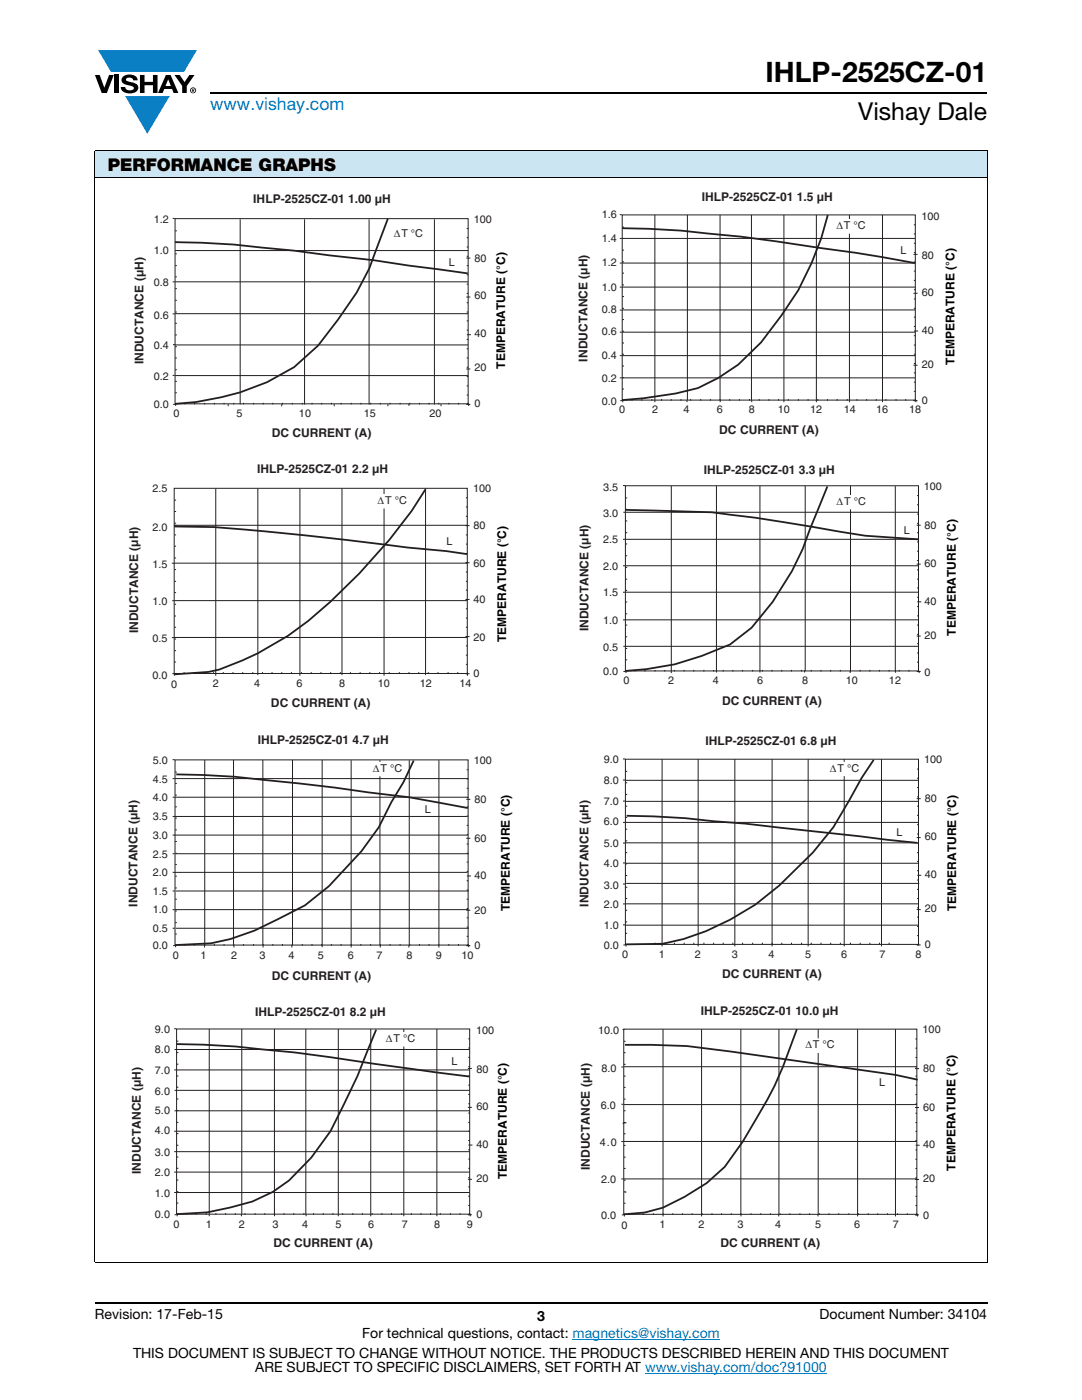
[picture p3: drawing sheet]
<svg xmlns="http://www.w3.org/2000/svg" width="216mm" height="279mm" viewBox="0 0 216 279" stroke-linecap="round" stroke-linejoin="round" font-family="sans-serif">
<g fill="#0a7fc3">
<path d="M19.6 10h19.7l-2.6 4.3h-1.1h-13.5z"/>
<path d="M25 19.2h8.9l-4.5 7.5z"/>
</g>
<g fill="#000">
<path d="M18.9 15h1l.9 2.5 1-2.5h.9l-1.4 3.6h-1zM22.9 15h.9v3.6h-.9zM24.6 15.3a2.1 2.1 0 0 1 2.8 .3l.1 .4h-.9a.79 .79 0 0 0-.7-.5 .79 .79 0 0 0-.8 .4l.3 .3 1 .2a1.08 1.08 0 0 1 1.2 1 1.08 1.08 0 0 1-1.1 1.2 1.73 1.73 0 0 1-2.4-1.2h.9a.96 .96 0 0 0 .8 .6 .96 .96 0 0 0 .9-.4 1.31 1.31 0 0 0-1.2-.6 1.03 1.03 0 0 1-1.1-.6 1.03 1.03 0 0 1 .2-1.1zM27.9 15h.9v1.3h1.7v-1.3h.9v3.6h-.9v-1.6h-1.7v1.6h-.9zM34.8 15h1.1l.9 1.4 1-1.4h1l-1.5 2.2v1.4h-.9v-1.4z"/>
<path d="M33.6 15.9l.5 1.3h-1.1zM33.1 15l-1.6 3.6h1l.3-.8h1.5l.3 .8h1l-1.6-3.6z"/>
<path d="M38.4 17.8h.2v.2h-.2zM38.3 17.7v.7h.1v-.3l.4 .3-.2-.3 .2-.2-.1-.2z"/>
<path d="M38.1 18a.46 .46 0 0 1 .9 0 .46 .46 0 0 1-.9 0zM37.9 18a.6 .6 0 0 0 1.2 0 .6 .6 0 0 0-1.2 0z"/>
</g>
<path d="M42 18.6h155M18.9 260h178.1" fill="none" stroke="#000" stroke-width=".36"/>
<path d="M114.3 267.3h29.3M128.7 274h36.3" fill="none" stroke="#007ec4" stroke-width=".2"/>
<path d="M18.9 30h178.1v5.5h-178.1z" fill="#cce5f3"/>
<path d="M18.9 30h178.1M18.9 35.5h178.1M18.9 30.1v221.7M197 30.1v221.7M18.9 251.9h178.1" fill="none" stroke="#000" stroke-width=".2"/>
<g fill="#fff">
<path d="M26.6 38.5h74.7v49.3h-74.7z"/>
<path d="M34.9 43.6h58.5v37h-58.5z"/>
</g>
<g fill="none" stroke="#231f20" stroke-width=".2">
<path d="M34.5 43.6h.4M34.5 56.2h.4M34.9 43.6h58.5v37h-58.5zM34.9 50h58.5M34.9 56.2h58.5M35 53h.3M35 46.1h.3M35 48.3h.3M35 50.7h.3M35 55.3h.3M35 57.6h.3M35 59.9h.3"/>
<path d="M47.9 43.8v36.9M60.8 43.8v36.9M73.6 43.8v36.9M86.7 43.8v36.9M93.1 51.5h.8M93.1 59.3h.8M93.1 45.6h.3M93.1 47.4h.3M93.1 49.3h.3M93.1 51.2h.3M93.1 53h.3M93.1 54.8h.3"/>
<path d="M93.1 56.7h.3M93.1 58.6h.3M34.5 62.6h.4M34.5 74.9h.4M34.5 68.8h.4M34.9 68.8h58.5M34.9 62.6h58.5M34.9 75h58.5M35 62.3h.3M35 71.4h.3M35 64.5h.3M35 66.8h.3"/>
<path d="M35 69.2h.3M35 73.8h.3M35 76.1h.3M35 78.4h.3M93.1 73.6h.8M93.1 60.4h.3M93.1 62.3h.3M93.1 64h.3M93.1 65.9h.3M93.1 67.7h.3M93.1 69.6h.3M93.1 71.4h.3"/>
<path d="M93.1 73.3h.3M93.1 75.2h.3M93.1 77h.3M93.1 78.8h.3M93.2 66.8h.8M34.5 80.7h.5M35 80.6v.4M36.9 80.4v.3M38.8 80.4v.3M40.8 80.4v.3M42.8 80.4v.3M44.7 80.4v.3"/>
<path d="M45.5 80.7v.4M46.6 80.4v.3M48.6 80.4v.3M50.6 80.4v.3M52.5 80.4v.3M54.4 80.4v.3M56.2 80.7v.4M56.4 80.4v.3M58.3 80.4v.3M60.3 80.4v.3M62.3 80.4v.3M64.2 80.4v.3"/>
<path d="M66.1 80.4v.3M66.7 80.7v.4M68.1 80.4v.3M70.1 80.4v.3M72 80.4v.3M74 80.4v.3M75.9 80.4v.3M77.4 80.7v.4M77.8 80.4v.3M79.8 80.4v.3M81.6 80.6v.4M81.8 80.4v.3"/>
<path d="M83.7 80.4v.3M85.6 80.4v.3M87.6 80.4v.3M88 80.7v.4M89.6 80.4v.3M91.5 80.4v.3M93.1 80.7h.8M93.4 80.4v.3M93.5 80.6v.4"/>
</g>
<path d="M34.9 48.3l5.4 .1 6.4 .4 11.9 1.2 15.9 1.9 18.8 2.7M77.4 43.7l-3.7 9.9-2.5 4.8-3.8 5.4-3.9 5.2-4.8 4.3a47.9 47.9 0 0 1-23.8 7.3" fill="none" stroke="#231f20" stroke-width=".36"/>
<path d="M77.8 45.5h6.3v2.6h-6.3z" fill="#fff"/>
<path d="M77.8 45.5h6.3v2.6h-6.3z" fill="none" stroke="#fff" stroke-width=".24"/>
<g fill="#fff">
<path d="M115.2 38.1h75.8v49.1h-75.8z"/>
<path d="M124.2 42.9h58.4v36.9h-58.4z"/>
</g>
<g fill="none" stroke="#231f20" stroke-width=".2">
<path d="M123.7 52.5h.4M123.7 42.8h.4M123.7 47.6h.4M123.7 57.3h.4M124.2 57.3h58.4M124.2 42.9h58.4v36.9h-58.4zM124.2 47.6h58.4M124.2 52.5h58.4M124.2 52.3h.3M124.2 45.3h.3M124.2 49.9h.3M124.2 54.5h.3"/>
<path d="M124.2 56.9h.3M124.2 59.2h.3M130.7 42.9v37.4M137.2 42.9v36.9M143.7 42.9v37.1M149.9 42.9v36.9M156.4 42.9v37.4M162.9 42.9v37.4M169.5 42.9v37.4M176.1 42.9v37.4M182.3 50.8h.8M182.3 58.5h.8"/>
<path d="M182.4 44.9h.3M182.4 46.7h.3M182.4 48.5h.3M182.4 50.4h.3M182.4 52.3h.3M182.4 54.1h.3M182.4 56h.3M182.4 57.8h.3M182.4 59.7h.3M123.7 71h.4M123.7 66.3h.4M123.7 61.9h.4"/>
<path d="M123.7 75.4h.4M123.8 80h.4M124.2 66.3h58.4M124.2 75.4h58.4M124.2 71h58.4M124.2 61.9h58.4M124.2 61.5h.3M124.2 70.7h.3M124.2 63.8h.3M124.2 66.1h.3M124.2 68.4h.3M124.2 73h.3"/>
<path d="M124.2 75.4h.3M124.2 77.6h.3M124.3 79.9v.4M126.1 79.6v.4M128.1 79.6v.4M130.1 79.6v.4M132 79.6v.4M133.9 79.6v.4M135.9 79.6v.4M137.1 79.8v.5M137.8 79.6v.4M139.8 79.6v.4"/>
<path d="M141.8 79.6v.4M143.7 79.8v.5M145.6 79.6v.4M147.5 79.6v.4M149.6 79.6v.4M150 79.8v.5M151.5 79.6v.4M153.4 79.6v.4M155.4 79.6v.4M157.3 79.6v.4M159.3 79.6v.4M161.2 79.6v.4"/>
<path d="M163.2 79.6v.4M165.1 79.6v.4M167 79.6v.4M169.1 79.6v.4M171 79.6v.4M172.9 79.6v.4M174.8 79.6v.4M176.8 79.6v.4M178.8 79.6v.4M180.7 79.6v.4M182.3 72.9h.8M182.3 80h.8"/>
<path d="M182.4 61.5h.3M182.4 63.3h.3M182.4 65.1h.3M182.4 67h.3M182.4 68.9h.3M182.4 70.7h.3M182.4 72.6h.3M182.4 74.4h.3M182.4 76.3h.3M182.4 78.1h.3M182.4 66.1h.8M182.7 79.6v.4"/>
<path d="M182.8 79.9v.4"/>
</g>
<path d="M124.2 45.5l5.4 .2 6.3 .3a340.1 340.1 0 0 1 27.8 3.5l7.1 1 11.8 2M165.2 42.9a56.6 56.6 0 0 1-9.3 20l-4 5.4-4.6 4.5-4 2.6-4 2-4.5 1.1-6.4 1-4.2 .3" fill="none" stroke="#231f20" stroke-width=".36"/>
<path d="M166.1 43.9h6.3v2.6h-6.3z" fill="#fff"/>
<path d="M166.1 43.9h6.3v2.6h-6.3z" fill="none" stroke="#fff" stroke-width=".24"/>
<g fill="#fff">
<path d="M25.5 92.3h76v49.3h-76z"/>
<path d="M34.8 97.5h58.4v36.9h-58.4z"/>
</g>
<g fill="none" stroke="#231f20" stroke-width=".2">
<path d="M34.8 97.5h58.4v36.9h-58.4zM34.8 99.8h.3M43.1 97.5l-.1 37.4M51.4 97.5v37.2M59.8 97.5v37.4M68.2 97.4v37.3M76.6 97.6v37.2M84.9 97.5v37.2M93 99.3h.3M34.3 112.4h.5M34.8 104.8h.4M34.8 104.8h58.5"/>
<path d="M34.8 112.4h58.5M34.8 106.8h.3M34.8 116h.3M34.8 102.1h.3M34.8 104.4h.3M34.8 109h.3M34.8 111.3h.3M34.8 113.7h.3M34.8 118.3h.3M92.9 104.9h.8M92.9 112.3h.8M92.9 119.6h.8"/>
<path d="M93 101.2h.3M93 103h.3M93 106.8h.3M93 108.6h.3M93 110.4h.3M93 114.2h.3M93 116h.3M93 117.8h.3M93.3 119.9h-58.9M34.4 134.4h.4v.5M34.7 127.2h58.5M34.8 127.2l-.5 .1"/>
<path d="M34.8 125.2h.3M34.8 120.6h.3M34.8 122.9h.3M34.8 127.5h.3M34.8 129.9h.3M34.8 132.1h.3M36.7 134.1v.3M38.7 134.1v.3M40.7 134.1v.3M42.6 134.1v.3M44.6 134.1v.3M46.5 134.1v.3"/>
<path d="M48.4 134.1v.3M50.4 134.1v.3M52.4 134.1v.3M54.3 134.1v.3M56.2 134.1v.3M58.2 134.1v.3M60.2 134.1v.3M62.1 134.1v.3M64 134.1v.3M66 134.1v.3M67.9 134.1v.3M69.9 134.1v.3"/>
<path d="M71.9 134.1v.3M73.8 134.1v.3M75.7 134.1v.3M77.7 134.1v.3M79.7 134.1v.3M81.6 134.1v.3M83.6 134.1v.3M85.5 134.1v.3M87.4 134.1v.3M89.4 134.1v.3M91.3 134.1v.3M92.9 127h.8"/>
<path d="M92.9 134.4h.8M93 121.5h.3M93 123.4h.3M93 125.2h.3M93 128.9h.3M93 130.8h.3M93 132.6h.3M93.3 134.1v.8"/>
</g>
<path d="M84.9 97.6a107 107 0 0 1-23.4 26.3 59.1 59.1 0 0 1-17.7 9.7l-2.2 .5-6.8 .5M34.8 105.1a190 190 0 0 1 17.5 .9l14.5 1.5 14.5 1.8 7.8 .7 4.1 .6" fill="none" stroke="#231f20" stroke-width=".36"/>
<path d="M74.6 98.7h6.3v2.7h-6.3z" fill="#fff"/>
<path d="M74.6 98.7h6.3v2.7h-6.3z" fill="none" stroke="#fff" stroke-width=".24"/>
<g fill="#fff">
<path d="M115.4 92.4h75.9v48.8h-75.9z"/>
<path d="M124.8 96.9h58.5v37h-58.5z"/>
</g>
<g fill="none" stroke="#231f20" stroke-width=".2">
<path d="M124.3 96.9h.4M124.8 96.9h58.5v37h-58.5zM124.8 99.4h.4M133.9 97v37.3M143 97v37.2M151.6 97v37.2M160.7 97v36.9M169.7 97v37M178.6 97v37M183 98.9h.3M124.3 118.2h.4M124.3 107.6h.4"/>
<path d="M124.3 112.9h.4M124.8 107.6h58.5M124.8 118.2h58.5M124.8 112.9h58.5M124.8 106.3h.4M124.8 115.6h.4M124.8 101.6h.4M124.8 104h.4M124.8 108.6h.4M124.8 110.9h.4M124.8 113.2h.4M124.8 117.8h.4"/>
<path d="M182.9 104.8h.8M182.9 112.6h.8M183 100.7h.3M183 102.6h.3M183 104.5h.3M183 106.3h.3M183 108.1h.3M183 110h.3M183 111.9h.3M183 113.7h.3M183 115.6h.3M183 117.3h.3"/>
<path d="M183 119.2h.3M183.3 102.2h-58.9M124.3 123.7h.4M124.4 129h58.9M124.4 134h.4M124.8 123.7h58.5M124.8 124.7h.4M124.8 120.1h.4M124.8 122.5h.4M124.8 127.1h.4M124.8 129.4h.4M124.8 131.7h.4"/>
<path d="M124.9 133.9v.4M126.8 133.7v.3M128.7 133.7v.3M130.7 133.7v.3M132.6 133.7v.3M134.6 133.7v.3M136.5 133.7v.3M138.4 133.7v.3M140.5 133.7v.3M142.4 133.7v.3M144.3 133.7v.3M146.2 133.7v.3"/>
<path d="M148.2 133.7v.3M150.2 133.7v.3M152.1 133.7v.3M154.1 133.7v.3M156 133.7v.3M157.9 133.7v.3M159.9 133.7v.3M160.6 133.8v.4M161.9 133.7v.3M163.8 133.7v.3M165.7 133.7v.3M167.7 133.7v.3"/>
<path d="M169.7 133.9v.4M171.6 133.7v.3M173.6 133.7v.3M175.5 133.7v.3M177.4 133.7v.3M178.7 133.9v.4M179.4 133.7v.3M181.4 133.7v.3M182.9 126.9h.8M182.9 134h.8M183 121.1h.3M183 122.9h.3"/>
<path d="M183 124.7h.3M183 126.6h.3M183 128.5h.3M183 130.3h.3M183 132.2h.3M183 120.1h.8M183.3 133.7v.3M183.4 133.9v.4"/>
</g>
<path d="M165.1 97.1l-3.5 8.5a53.7 53.7 0 0 1-11.6 19.7l-4.3 3.3a51.4 51.4 0 0 1-20.9 5.3M124.8 101.8l17.3 .4a556.2 556.2 0 0 1 30.5 4.7l10.6 .7" fill="none" stroke="#231f20" stroke-width=".36"/>
<path d="M166.1 98.9h6.4v2.6h-6.4z" fill="#fff"/>
<path d="M166.1 98.9h6.4v2.6h-6.4z" fill="none" stroke="#fff" stroke-width=".24"/>
<g fill="#fff">
<path d="M25.4 146.5h76.9v49.6h-76.9z"/>
<path d="M34.9 151.7h58.5v36.9h-58.5z"/>
</g>
<g fill="none" stroke="#231f20" stroke-width=".2">
<path d="M34.4 151.6h.5M34.4 159.1h.5M34.4 155.4h.5M34.9 151.7h58.5v36.9h-58.5zM34.9 155.4h58.5M34.9 159.1h58.5M34.9 154.1h.4M34.9 156.4h.4M34.9 158.7h.4M40.9 151.7l-.1 37M46.6 151.7v36.9M52.4 151.7v36.9"/>
<path d="M58.4 151.7v36.9M64.3 151.7v37.3M70.1 151.7v37.4M75.8 151.7v37M81.7 151.7v37M87.6 151.7v37.4M93 159.5h.8M93.1 153.6h.3M93.1 155.5h.3M93.1 157.3h.3M93.1 159.2h.3M34.4 170.4h.5"/>
<path d="M34.4 174.1h58.9M34.4 177.8h.5M34.9 161h.4M34.9 170.3h.4M34.9 179.5h.4M34.9 163.3h.4M34.9 165.6h.4M34.9 167.9h.4M34.9 172.5h.4M34.9 174.9h.4M34.9 177.2h.4M35 170.4h58.5"/>
<path d="M35.1 177.8h58.5M93 167.3h.8M93.1 161h.3M93.1 162.9h.3M93.1 164.7h.3M93.1 166.6h.3M93.1 168.4h.3M93.1 170.3h.3M93.1 172h.3M93.1 173.9h.3M93.1 175.8h.3M93.1 177.6h.3"/>
<path d="M93.1 179.5h.3M93.2 174.8h.8M93.3 162.9h-58.9M93.3 166.7h-58.9M34.4 181.5h.5M34.4 185.3h.5M34.5 188.7h.4M34.9 181.5h58.5M34.9 181.8h.4M34.9 184.1h.4M34.9 186.4h.4M35 188.6v.4"/>
<path d="M35.1 185.3h58.5M36.9 188.4v.3M38.8 188.4v.3M40.8 188.7v.4M42.8 188.4v.3M44.7 188.4v.3M46.6 188.4v.3M46.7 188.7v.4M48.6 188.4v.3M50.6 188.4v.3M52.5 188.7v.4M52.5 188.4v.3"/>
<path d="M54.4 188.4v.3M56.4 188.4v.3M58.2 188.7v.4M58.3 188.4v.3M60.3 188.4v.3M62.3 188.4v.3M64.2 188.4v.3M66.1 188.4v.3M68.1 188.4v.3M72 188.4v.3M73.9 188.4v.3M75.9 188.4v.7"/>
<path d="M77.8 188.4v.3M79.8 188.4v.3M81.6 188.7v.4M81.8 188.4v.3M83.7 188.4v.3M85.6 188.4v.3M87.5 188.4v.3M89.6 188.4v.3M91.5 188.4v.3M93 181.7h.8M93 188.7h.8M93.1 181.3h.3"/>
<path d="M93.1 183.2h.3M93.1 185h.3M93.1 186.9h.3M93.4 188.4v.3M93.5 188.6v.4"/>
</g>
<path d="M35.2 154.5l5.4 .2 6.3 .3a531.9 531.9 0 0 1 26.6 3.1l8.1 1 11.7 2.2M82.5 151.8l-2 4.3-2.4 4-2.5 5-3.5 4.8-6.5 7-4.8 3.8-10 5-4.8 1.7-3.9 .9-7.2 .3" fill="none" stroke="#231f20" stroke-width=".36"/>
<path d="M73.6 152.2h6.3v2.6h-6.3z" fill="#fff"/>
<path d="M73.6 152.2h6.3v2.6h-6.3z" fill="none" stroke="#fff" stroke-width=".24"/>
<g fill="#fff">
<path d="M115.4 146.6h75.9v49.1h-75.9z"/>
<path d="M124.8 151.5h58.5v37h-58.5z"/>
</g>
<g fill="none" stroke="#231f20" stroke-width=".2">
<path d="M124.3 155.7h.4M124.3 151.5h.4M124.3 159.9h.4M124.8 155.7h58.5M124.8 159.9h58.5M124.8 151.5h58.5v37h-58.5zM124.8 153.9h.4M124.8 156.2h.4M124.8 158.5h.4M132.1 151.5v37.4M139.3 151.5v37.4M146.6 151.5v37.4"/>
<path d="M154.1 151.5v37.4M161.3 151.5v37.4M168.5 151.5v37.4M175.9 151.5v37.4M182.9 159.4h.8M183 153.5h.3M183 155.3h.3M183 157.2h.3M183 159h.3M124.3 164.1h.4M124.3 168.2h.4M124.3 172.2h.4"/>
<path d="M124.3 176.4h.4M124.8 164.1h58.5M124.8 168.2h58.5M124.8 160.9h.4M124.8 170.2h.4M124.8 179.3h.4M124.8 163.1h.4M124.8 165.5h.4M124.8 167.8h.4M124.8 172.4h.4M124.8 174.7h.4M124.8 177.1h.4"/>
<path d="M124.9 172.3h58.5M124.9 176.3h58.5M182.9 167.2h.8M183 160.9h.3M183 162.7h.3M183 164.6h.3M183 166.4h.3M183 168.3h.3M183 170.2h.3M183 171.9h.3M183 173.8h.3M183 175.6h.3"/>
<path d="M183 177.5h.3M183 179.3h.3M183 174.7h.8M124.3 180.4h.4M124.3 184.6h.4M124.4 188.6h.4M124.8 181.7h.4M124.8 184h.4M124.8 186.3h.4M124.8 180.4h58.5M124.8 184.6h58.5M124.9 188.5v.4"/>
<path d="M130.7 188.1v.3M132.6 188.1v.3M134.6 188.1v.3M136.5 188.1v.3M138.4 188.1v.3M140.5 188.1v.3M142.4 188.1v.3M144.3 188.1v.3M146.2 188.1v.3M148.2 188.1v.3M150.2 188.1v.3M152.1 188.1v.3"/>
<path d="M156 188.1v.3M157.9 188.1v.3M159.9 188.1v.3M161.9 188.1v.3M163.8 188.1v.3M165.8 188.1v.3M167.7 188.1v.3M169.7 188.1v.3M171.6 188.1v.3M173.6 188.1v.3M175.5 188.1v.3M177.4 188.1v.3"/>
<path d="M182.9 181.5h.8M182.9 188.6h.8M183 181.2h.3M183 183h.3M183 184.9h.3M183 186.7h.3M183.3 188.3v.3h-.3"/>
</g>
<path d="M174.3 151.7l-2.4 3.5-5.6 9.9-4.1 5-6.7 6.6a49.8 49.8 0 0 1-23.3 11.7l-7.4 .1M125 162.8l5.4 .1 6.4 .4 11.9 1.1 34.3 3.8" fill="none" stroke="#231f20" stroke-width=".36"/>
<path d="M164.8 152.2h6.3v2.6h-6.3z" fill="#fff"/>
<path d="M164.8 152.2h6.3v2.6h-6.3z" fill="none" stroke="#fff" stroke-width=".24"/>
<g fill="#fff">
<path d="M26.1 200.6h75.6v48.8h-75.6z"/>
<path d="M35.2 205.4h58.5v36.9h-58.5z"/>
</g>
<g fill="none" stroke="#231f20" stroke-width=".2">
<path d="M34.8 213.5h.4M34.8 205.3h.4M34.8 209.4h58.9M35.2 205.4h58.5v36.9h-58.5zM35.2 213.5h58.5M35.3 214.7h.3M35.3 207.8h.3M35.3 210.1h.3M35.3 212.4h.3M35.3 217h.3M35.3 219.3h.3M41.8 205.4v37.3"/>
<path d="M48.2 205.4v36.9M54.8 205.4v37.3M61 205.4v36.9M67.5 205.4v37.3M74 205.4v37.3M80.6 205.4v37.3M87.2 205.4v37.3M93.4 213.2h.8M93.4 207.3h.3M93.4 209.2h.3M93.4 211h.3M93.4 212.9h.3"/>
<path d="M93.4 214.7h.3M93.4 216.6h.3M93.4 218.4h.3M93.7 217.6h-58.9M34.8 238h.4M34.8 229.8h.4M34.8 225.8h.4M34.8 233.9h.4M35.2 238h58.5M35.2 225.8h58.5M35.2 233.9h58.5M35.2 229.8h58.5"/>
<path d="M35.3 224h.3M35.3 233.2h.3M35.3 221.6h.3M35.3 226.2h.3M35.3 228.6h.3M35.3 230.9h.3M35.3 235.5h.3M35.3 237.8h.3M93.4 221h.8M93.4 235.4h.8M93.4 220.3h.3M93.4 222.1h.3"/>
<path d="M93.4 224h.3M93.4 225.8h.3M93.4 227.6h.3M93.4 229.5h.3M93.4 231.3h.3M93.4 233.2h.3M93.4 235h.3M93.4 236.9h.3M93.4 238.7h.3M93.5 228.5h.8M93.7 221.7h-58.9M34.8 242.4h.5"/>
<path d="M35.3 240.1h.3M35.4 242.3v.4M37.2 242.1v.3M39.1 242.1v.3M41.1 242.1v.3M43.1 242.1v.3M45 242.1v.3M47 242.1v.3M48.2 242.3v.4M48.9 242.1v.3M50.9 242.1v.3M52.8 242.1v.3"/>
<path d="M54.7 242.1v.3M56.7 242.1v.3M58.6 242.1v.3M60.6 242.1v.3M61.1 242.3v.4M62.6 242.1v.3M64.5 242.1v.3M66.4 242.1v.3M68.4 242.1v.3M70.4 242.1v.3M72.3 242.1v.3M74.3 242.1v.3"/>
<path d="M76.2 242.1v.3M78.1 242.1v.3M80.1 242.1v.3M82.1 242.1v.3M84 242.1v.3M85.9 242.1v.3M87.9 242.1v.3M89.9 242.1v.3M91.8 242.1v.3M93.4 242.4h.8M93.4 240.6h.3M93.7 242.1v.3"/>
<path d="M93.8 242.3v.4"/>
</g>
<path d="M35.2 208.4l5.4 .1 6.4 .3a340.1 340.1 0 0 1 27.8 3.5l18.9 2.5M75.1 205.5l-3.8 9.2-5.4 11.1-3.8 5.2-4.4 4.6-3.3 2.3-4.1 1.9-4.4 1.2-4.5 1-6.2 .3" fill="none" stroke="#231f20" stroke-width=".36"/>
<path d="M76.2 206.1h6.3v2.6h-6.3z" fill="#fff"/>
<path d="M76.2 206.1h6.3v2.6h-6.3z" fill="none" stroke="#fff" stroke-width=".24"/>
<g fill="#fff">
<path d="M115.7 200.5h75.5v48.9h-75.5z"/>
<path d="M124.5 205.4h58.4v36.9h-58.4z"/>
</g>
<g fill="none" stroke="#231f20" stroke-width=".2">
<path d="M124 212.9h.4M124.2 205.5h.4M124.5 212.9h58.5M124.5 205.4h58.4v36.9h-58.4zM124.5 214.8h.3M124.5 207.8h.3M124.5 210.1h.3M124.5 212.4h.3M124.5 217h.3M124.5 219.4h.3M132.3 205.4v37.4M140 205.4v37.4"/>
<path d="M147.8 205.4v36.9M155.4 205.4v36.9M163.3 205.4v36.9M171.1 205.4v37.3M178.7 205.4v37.4M182.6 213.3h.8M182.7 207.4h.3M182.7 209.2h.3M182.7 211h.3M182.7 214.8h.3M182.7 216.6h.3M182.7 218.5h.3"/>
<path d="M124 235.3h.4M124 227.8h.4M124 220.4h.4M124.2 224.2h.4M124.5 235.3h58.4M124.5 227.8h58.4M124.5 220.4h58.4M124.5 228.6h.3M124.5 224h.3M124.5 233.2h.3M124.5 221.7h.3M124.5 226.3h.3"/>
<path d="M124.5 230.9h.3M124.5 235.5h.3M124.5 237.9h.3M124.7 224.1h.3M124.7 237.9h.3M182.6 221h.8M182.6 235.4h.8M182.7 220.3h.3M182.7 222.2h.3M182.7 224h.3M182.7 225.8h.3M182.7 227.6h.3"/>
<path d="M182.7 229.5h.3M182.7 231.4h.3M182.7 233.2h.3M182.7 235h.3M182.7 236.9h.3M182.7 238.8h.3M182.7 228.6h.8M124.1 242.5h.4M124.5 240.1h.3M124.6 242.4v.4M126.4 242.1v.4M128.4 242.1v.4"/>
<path d="M130.4 242.1v.4M134.2 242.1v.4M136.2 242.1v.4M138.1 242.1v.4M140.1 242.1v.4M142.1 242.1v.4M144 242.1v.4M145.9 242.1v.4M147.8 242.1l.1 .7M149.9 242.1v.4M151.8 242.1v.4M153.7 242.1v.4"/>
<path d="M155.4 242.3v.5M155.7 242.1v.4M157.6 242.1v.4M159.6 242.1v.4M161.5 242.1v.4M163.2 242.3v.5M163.5 242.1v.4M165.4 242.1v.4M167.4 242.1v.4M169.4 242.1v.4M171.3 242.1v.4M173.2 242.1v.4"/>
<path d="M175.2 242.1v.4M177.1 242.1v.4M179.1 242.1v.4M181 242.1v.4M182.6 242.5h.8M182.7 240.6h.3M183 242.1v.4M183.1 242.4v.4"/>
</g>
<path d="M124.7 208.5h5.3l7.1 .3 8.6 1 33 4.7 4.4 1M159 205.4a74 74 0 0 1-8 17.8l-2.8 4.6-3.6 5.1-3.6 3.2-4.4 2.8-4.3 2.1-3.6 1-4.2 .3" fill="none" stroke="#231f20" stroke-width=".36"/>
<path d="M159.9 207.3h6.3v2.7h-6.3z" fill="#fff"/>
<path d="M159.9 207.3h6.3v2.7h-6.3z" fill="none" stroke="#fff" stroke-width=".24"/>
<text font-size="5.6" x="152.8" y="16.4">IHLP-2525CZ-01</text>
<text font-size="4.9" x="171.3" y="24">Vishay Dale</text>
<text font-size="3.5" fill="#007ec4" x="42" y="21.9">www.vishay.com</text>
<text font-size="3.5" x="21.5" y="34.1">PERFORMANCE GRAPHS</text>
<g font-size="2.8">
<text x="18.9" y="263.3">Revision: 17-Feb-15</text>
<text x="107.2" y="263.6">3</text>
<text x="163.6" y="263.3">Document Number: 34104</text>
<text x="72.3" y="267.1">For technical questions, contact: magnetics@vishay.com</text>
<text x="26.5" y="271">THIS DOCUMENT IS SUBJECT TO CHANGE WITHOUT NOTICE. THE PRODUCTS DESCRIBED HEREIN AND THIS DOCUMENT</text>
<text x="50.9" y="273.8">ARE SUBJECT TO SPECIFIC DISCLAIMERS, SET FORTH AT www.vishay.com/doc?91000</text>
</g>
<g font-size="2.4" fill="#231f20">
<text x="50.5" y="40.5">IHLP-2525CZ-01 1.00 µH</text>
<text x="140" y="40.2">IHLP-2525CZ-01 1.5 µH</text>
<text x="28.6" y="72.7" transform="rotate(-90 28.6 72.7)">INDUCTANCE (µH)</text>
<text x="117.3" y="72.1" transform="rotate(-90 117.3 72.1)">INDUCTANCE (µH)</text>
<text x="54.2" y="87.3">DC CURRENT (A)</text>
<text x="143.5" y="86.6">DC CURRENT (A)</text>
<text x="51.3" y="94.3">IHLP-2525CZ-01 2.2 µH</text>
<text x="140.4" y="94.5">IHLP-2525CZ-01 3.3 µH</text>
<text x="117.5" y="126" transform="rotate(-90 117.5 126)">INDUCTANCE (µH)</text>
<text x="27.6" y="126.4" transform="rotate(-90 27.6 126.4)">INDUCTANCE (µH)</text>
<text x="54.1" y="141.1">DC CURRENT (A)</text>
<text x="144.1" y="140.7">DC CURRENT (A)</text>
<text x="51.4" y="148.5">IHLP-2525CZ-01 4.7 µH</text>
<text x="140.8" y="148.6">IHLP-2525CZ-01 6.8 µH</text>
<text x="27.4" y="180.9" transform="rotate(-90 27.4 180.9)">INDUCTANCE (µH)</text>
<text x="117.5" y="180.9" transform="rotate(-90 117.5 180.9)">INDUCTANCE (µH)</text>
<text x="54.2" y="195.5">DC CURRENT (A)</text>
<text x="144.1" y="195.1">DC CURRENT (A)</text>
<text x="50.9" y="202.7">IHLP-2525CZ-01 8.2 µH</text>
<text x="139.8" y="202.6">IHLP-2525CZ-01 10.0 µH</text>
<text x="117.7" y="233.5" transform="rotate(-90 117.7 233.5)">INDUCTANCE (µH)</text>
<text x="28.1" y="234.3" transform="rotate(-90 28.1 234.3)">INDUCTANCE (µH)</text>
<text x="54.6" y="248.9">DC CURRENT (A)</text>
<text x="143.8" y="248.9">DC CURRENT (A)</text>
</g>
<g font-size="2.4">
<text x="100.8" y="73.6" transform="rotate(-90 100.8 73.6)">TEMPERATURE (°C)</text>
<text x="190.4" y="72.8" transform="rotate(-90 190.4 72.8)">TEMPERATURE (°C)</text>
<text x="101" y="128.1" transform="rotate(-90 101 128.1)">TEMPERATURE (°C)</text>
<text x="190.8" y="126.9" transform="rotate(-90 190.8 126.9)">TEMPERATURE (°C)</text>
<text x="101.8" y="181.8" transform="rotate(-90 101.8 181.8)">TEMPERATURE (°C)</text>
<text x="190.8" y="181.8" transform="rotate(-90 190.8 181.8)">TEMPERATURE (°C)</text>
<text x="190.7" y="233.7" transform="rotate(-90 190.7 233.7)">TEMPERATURE (°C)</text>
<text x="101.1" y="235.3" transform="rotate(-90 101.1 235.3)">TEMPERATURE (°C)</text>
</g>
<g font-size="2.2" fill="#231f20">
<text x="30.7" y="44.4">1.2</text>
<text x="78.6" y="47.3">ΔT °C</text>
<text x="94.6" y="44.5">100</text>
<text x="120.1" y="43.4">1.6</text>
<text x="166.9" y="45.8">ΔT °C</text>
<text x="183.9" y="43.9">100</text>
<text x="30.7" y="50.8">1.0</text>
<text x="89.5" y="53.2">L</text>
<text x="94.7" y="52.3">80</text>
<text x="120.1" y="53.1">1.2</text>
<text x="120.1" y="48.3">1.4</text>
<text x="179.7" y="50.7">L</text>
<text x="184" y="51.7">80</text>
<text x="30.7" y="57">0.8</text>
<text x="94.7" y="59.7">60</text>
<text x="120.1" y="58">1.0</text>
<text x="184" y="59.1">60</text>
<text x="30.7" y="63.6">0.6</text>
<text x="120.1" y="62.5">0.8</text>
<text x="30.7" y="69.7">0.4</text>
<text x="94.7" y="67.3">40</text>
<text x="120.1" y="71.6">0.4</text>
<text x="120.1" y="67">0.6</text>
<text x="184" y="66.7">40</text>
<text x="30.7" y="75.8">0.2</text>
<text x="94.7" y="74.1">20</text>
<text x="120.1" y="76.2">0.2</text>
<text x="184" y="73.5">20</text>
<text x="30.7" y="81.4">0.0</text>
<text x="34.6" y="83.2">0</text>
<text x="47.2" y="83.2">5</text>
<text x="59.7" y="83.2">10</text>
<text x="72.6" y="83.2">15</text>
<text x="85.7" y="83.2">20</text>
<text x="94.7" y="81.3">0</text>
<text x="120.1" y="80.8">0.0</text>
<text x="123.5" y="82.4">0</text>
<text x="130.1" y="82.4">2</text>
<text x="136.4" y="82.4">4</text>
<text x="143.1" y="82.4">6</text>
<text x="149.4" y="82.4">8</text>
<text x="155.2" y="82.4">10</text>
<text x="161.6" y="82.4">12</text>
<text x="168.3" y="82.4">14</text>
<text x="174.8" y="82.4">16</text>
<text x="181.4" y="82.4">18</text>
<text x="184" y="80.7">0</text>
<text x="30.5" y="98.2">2.5</text>
<text x="75.4" y="100.6">Δ</text>
<text x="76.8" y="100.6">T °C</text>
<text x="94.4" y="98.2">100</text>
<text x="120.4" y="97.9">3.5</text>
<text x="166.9" y="100.8">ΔT °C</text>
<text x="184.4" y="97.8">100</text>
<text x="30.4" y="105.9">2.0</text>
<text x="94.5" y="105.6">80</text>
<text x="120.4" y="103.1">3.0</text>
<text x="180.3" y="106.5">L</text>
<text x="184.5" y="105.5">80</text>
<text x="30.4" y="113.3">1.5</text>
<text x="89.1" y="108.8">L</text>
<text x="94.5" y="113.1">60</text>
<text x="120.4" y="108.4">2.5</text>
<text x="120.4" y="113.8">2.0</text>
<text x="184.5" y="113.2">60</text>
<text x="120.4" y="119">1.5</text>
<text x="30.4" y="120.8">1.0</text>
<text x="94.5" y="120.3">40</text>
<text x="120.4" y="124.4">1.0</text>
<text x="184.5" y="120.8">40</text>
<text x="30.4" y="128.2">0.5</text>
<text x="94.5" y="127.9">20</text>
<text x="120.4" y="130">0.5</text>
<text x="184.5" y="127.6">20</text>
<text x="30.4" y="135.4">0.0</text>
<text x="34.1" y="137.3">0</text>
<text x="42.5" y="137.1">2</text>
<text x="50.7" y="137.1">4</text>
<text x="59.2" y="137.1">6</text>
<text x="67.7" y="137.1">8</text>
<text x="75.4" y="137.1">10</text>
<text x="83.8" y="137.1">12</text>
<text x="91.7" y="137.1">14</text>
<text x="94.5" y="135.1">0</text>
<text x="120.4" y="134.8">0.0</text>
<text x="124.4" y="136.5">0</text>
<text x="133.3" y="136.5">2</text>
<text x="142.2" y="136.5">4</text>
<text x="151.1" y="136.5">6</text>
<text x="160.1" y="136.5">8</text>
<text x="168.8" y="136.5">10</text>
<text x="177.4" y="136.5">12</text>
<text x="184.5" y="134.8">0</text>
<text x="30.5" y="152.5">5.0</text>
<text x="74.4" y="154">Δ</text>
<text x="75.9" y="154">T °C</text>
<text x="94.6" y="152.6">100</text>
<text x="120.5" y="152.2">9.0</text>
<text x="165.6" y="154">ΔT °C</text>
<text x="184.4" y="152.4">100</text>
<text x="30.5" y="159.9">4.0</text>
<text x="30.5" y="156.2">4.5</text>
<text x="94.7" y="160.3">80</text>
<text x="120.5" y="160.6">7.0</text>
<text x="120.5" y="156.4">8.0</text>
<text x="184.5" y="160.2">80</text>
<text x="30.5" y="163.7">3.5</text>
<text x="30.5" y="167.4">3.0</text>
<text x="84.8" y="162.2">L</text>
<text x="120.5" y="164.7">6.0</text>
<text x="178.9" y="166.8">L</text>
<text x="184.5" y="167.6">60</text>
<text x="30.5" y="171.2">2.5</text>
<text x="94.7" y="168.1">60</text>
<text x="120.5" y="173">4.0</text>
<text x="120.5" y="169">5.0</text>
<text x="30.5" y="178.6">1.5</text>
<text x="30.5" y="174.9">2.0</text>
<text x="94.7" y="175.4">40</text>
<text x="120.5" y="177.3">3.0</text>
<text x="184.5" y="175.2">40</text>
<text x="30.5" y="182.2">1.0</text>
<text x="30.5" y="186">0.5</text>
<text x="94.7" y="182.3">20</text>
<text x="120.5" y="181.3">2.0</text>
<text x="120.5" y="185.5">1.0</text>
<text x="184.5" y="182">20</text>
<text x="30.5" y="189.5">0.0</text>
<text x="34.5" y="191.5">0</text>
<text x="40" y="191.4">1</text>
<text x="46.2" y="191.4">2</text>
<text x="51.8" y="191.4">3</text>
<text x="57.5" y="191.4">4</text>
<text x="63.4" y="191.4">5</text>
<text x="69.4" y="191.4">6</text>
<text x="75.1" y="191.4">7</text>
<text x="81.1" y="191.4">8</text>
<text x="87" y="191.4">9</text>
<text x="92.1" y="191.4">10</text>
<text x="94.7" y="189.3">0</text>
<text x="120.5" y="189.3">0.0</text>
<text x="124.2" y="191.1">0</text>
<text x="131.5" y="191.1">1</text>
<text x="138.7" y="191.1">2</text>
<text x="146" y="191.1">3</text>
<text x="153.4" y="191.1">4</text>
<text x="160.7" y="191.1">5</text>
<text x="167.8" y="191.1">6</text>
<text x="175.5" y="191.1">7</text>
<text x="182.7" y="191.1">8</text>
<text x="184.5" y="189.2">0</text>
<text x="30.9" y="206.2">9.0</text>
<text x="77" y="208">ΔT °C</text>
<text x="95" y="206.3">100</text>
<text x="119.3" y="206.3">10.0</text>
<text x="160.7" y="209.2">ΔT °C</text>
<text x="184.1" y="206.2">100</text>
<text x="30.9" y="214.4">7.0</text>
<text x="30.9" y="210.1">8.0</text>
<text x="90.1" y="212.5">L</text>
<text x="95.1" y="214.1">80</text>
<text x="120" y="213.9">8.0</text>
<text x="184.2" y="214">80</text>
<text x="30.9" y="218.4">6.0</text>
<text x="95.1" y="221.5">60</text>
<text x="119.9" y="221.3">6.0</text>
<text x="175.4" y="216.7">L</text>
<text x="184.2" y="221.7">60</text>
<text x="30.9" y="226.2">4.0</text>
<text x="30.9" y="222.4">5.0</text>
<text x="30.9" y="230.7">3.0</text>
<text x="95.1" y="229.1">40</text>
<text x="119.7" y="228.7">4.0</text>
<text x="184.2" y="229.2">40</text>
<text x="30.9" y="234.6">2.0</text>
<text x="30.9" y="238.8">1.0</text>
<text x="95.1" y="235.9">20</text>
<text x="119.9" y="236.1">2.0</text>
<text x="184.2" y="236">20</text>
<text x="30.9" y="243.2">0.0</text>
<text x="34.6" y="245">0</text>
<text x="41.1" y="245">1</text>
<text x="47.6" y="245">2</text>
<text x="54.3" y="245">3</text>
<text x="60.3" y="245">4</text>
<text x="67" y="245">5</text>
<text x="73.4" y="245">6</text>
<text x="80.2" y="245">7</text>
<text x="86.6" y="245">8</text>
<text x="93.2" y="245">9</text>
<text x="95.1" y="243.1">0</text>
<text x="119.9" y="243.2">0.0</text>
<text x="124" y="245.2">0</text>
<text x="131.6" y="245.2">1</text>
<text x="139.4" y="245.1">2</text>
<text x="147.2" y="245.1">3</text>
<text x="154.7" y="245.1">4</text>
<text x="162.6" y="245.1">5</text>
<text x="170.5" y="245.1">6</text>
<text x="178.1" y="245.1">7</text>
<text x="184.2" y="243.2">0</text>
</g>
</svg>
